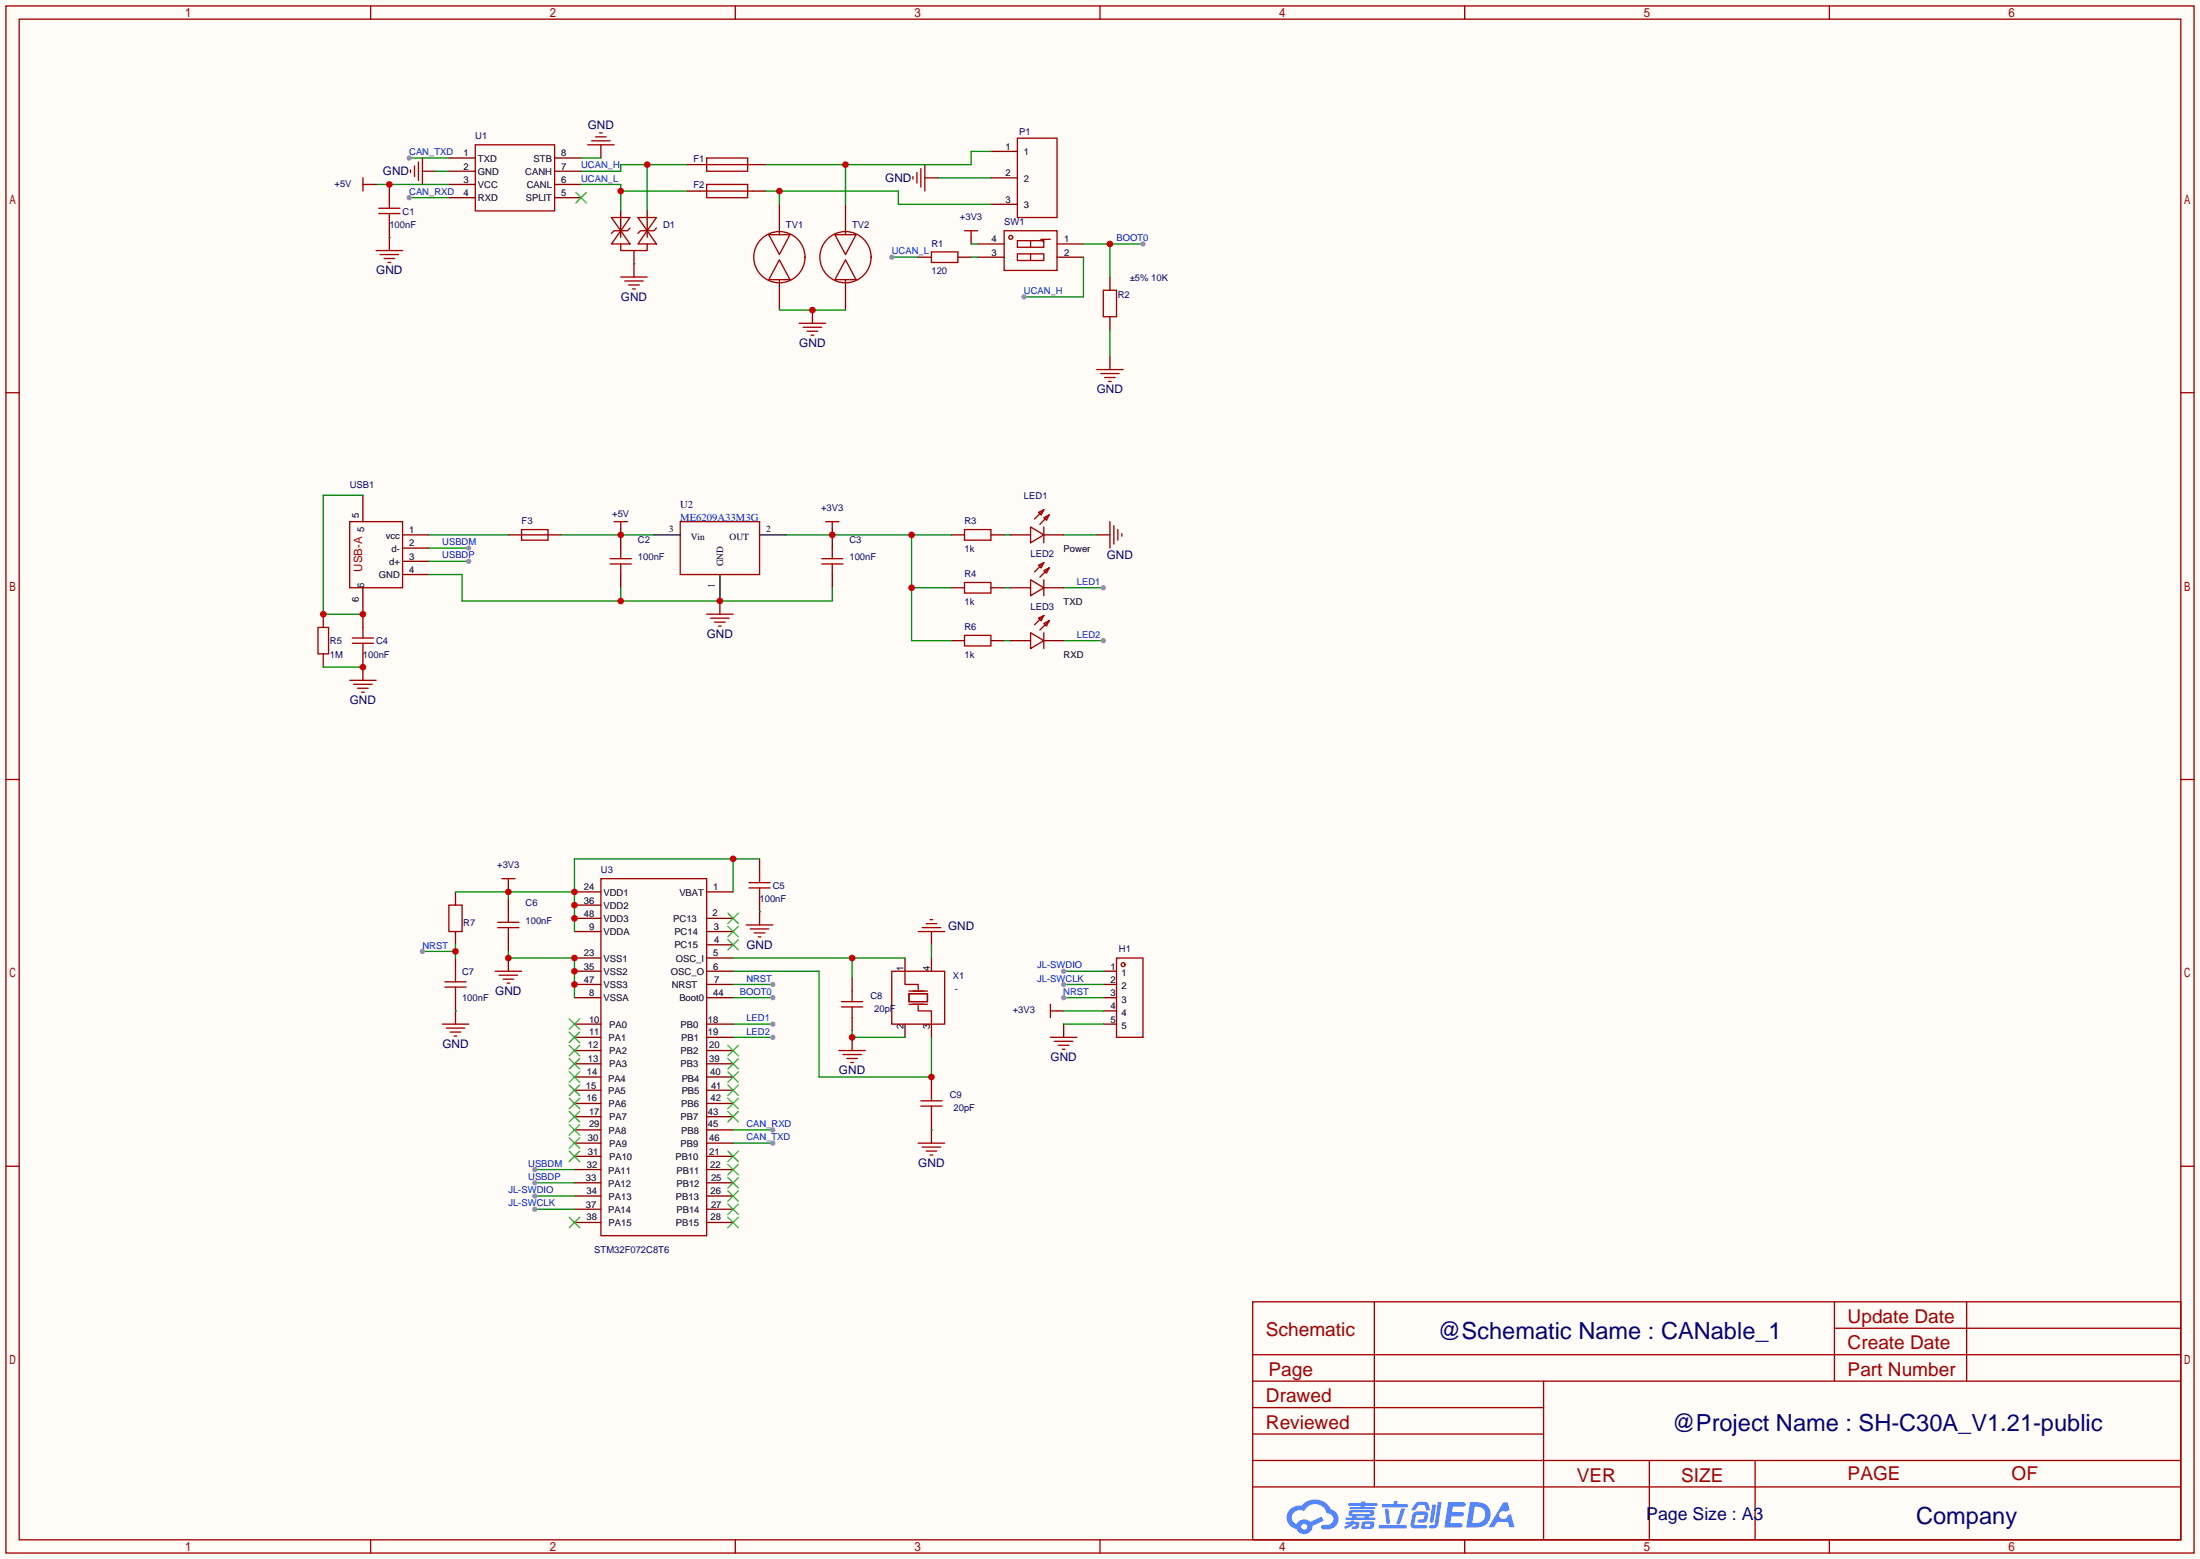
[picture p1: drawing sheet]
<svg xmlns="http://www.w3.org/2000/svg" width="423mm" height="299mm" viewBox="0 0 423 299" stroke-linecap="round" stroke-linejoin="round" font-family="sans-serif">
<path d="M0 0h422.7v299.5h-422.7z" fill="#fffcf7"/>
<g fill="none" stroke="#a10000" stroke-width=".25">
<path d="M1.1 1.1h420.4v297.2h-420.4zM3.7 3.7h415.3v292.1h-415.3zM71.2 1.1v2.6M141.3 1.1v2.6M211.3 1.1v2.6M281.4 1.1v2.6M351.5 1.1v2.6M1.1 75.4h2.6M419 75.4h2.5M1.1 149.7h2.6M419 149.7h2.5M1.1 224h2.6"/>
<path d="M419 224h2.5M240.7 250.1h178.3v45.7h-178.3zM264 250.1v35.5M352.4 250.1v15.2M352.4 255.1h66.6M377.8 250.1v15.2M240.7 270.4h55.8M240.7 265.3h178.3M240.7 275.5h55.8M240.7 260.2h178.3M296.5 265.3v30.5M71.2 295.8v2.5"/>
<path d="M141.3 295.8v2.5M211.3 295.8v2.5M240.7 285.6h178.3M240.7 280.5h178.3M281.4 295.8v2.5M316.9 280.5v15.3M337.2 280.5v15.3M351.5 295.8v2.5"/>
</g>
<g fill="#5487ff">
<path d="M278.2 288.5h2.2a.97 .97 0 0 1 1.2 .5 .53 .53 0 0 1-.7 .4h-1.8l-.1 1h1.8a.43 .43 0 0 1 .4 .5 .43 .43 0 0 1-.4 .4h-2l-.2 1.3h1.7a.45 .45 0 0 1 .6 .2 .45 .45 0 0 1-.1 .6h-3.3z"/>
<path d="M288.8 288.6h.8l.4 1.4-.7 .4a.82 .82 0 0 0-1.1 .1 .82 .82 0 0 0 0 1.2 .82 .82 0 0 0 1.2-.1l.3-.5 .6-.3 .7 2.6h-1l-.3-1h-2.1l-.6 1h-1z"/>
<path d="M275.2 289h.7l-.5 3.2a.36 .36 0 0 1-.4 .3 .36 .36 0 0 1-.3-.3z"/>
<path d="M276.2 288.5h.7l-.6 4.3a1.13 1.13 0 0 1-1.7 .6l.1-.4 .8-.1 .1-.1z"/>
<path d="M271.9 288.8l.6-.3h1.1a.77 .77 0 0 1 .8 .5l.3 1-.1 .1h-.6l-.3-.9-.2-.1h-1l-.7 1h-.6v-.2z"/>
<path d="M271.5 290.7l.5-.4h1.7a.66 .66 0 0 1 .6 1l-.1 .4a.81 .81 0 0 1-.9 .8h-.6a.32 .32 0 0 1-.3-.4 .32 .32 0 0 1 .3-.2l.8-.1 .2-.8h-1.7l-.3 1.9 2.2 .1a.32 .32 0 0 1 .3 .3 .32 .32 0 0 1-.4 .3h-2.2l-.5-.3-.1-.5z"/>
<path d="M264.9 293h5.1a.33 .33 0 0 1 .3 .3 .33 .33 0 0 1-.4 .3h-4.9l-.1-.1z"/>
<path d="M269.2 289.8h.7l-.6 2a1.04 1.04 0 0 1-.7 1l-.3-.3z"/>
<path d="M266 289.8h.7l.3 2.6a.34 .34 0 0 1-.3 .4 .34 .34 0 0 1-.3-.3z"/>
<path d="M265.5 288.9h2.2l.2-.5h.6l-.1 .5h1.8a.32 .32 0 0 1 .3 .4 .32 .32 0 0 1-.3 .3h-4.5l-.2-.2z"/>
<path d="M258.5 292.3h1l.1-.2h.6l-.1 .2 .9 .1a.82 .82 0 0 1-.6 1.3h-.7v-.5l.7-.1v-.3h-.5l-.4 .4-1.1 .5-.2-.4 1-.5h-.7z"/>
<path d="M259.1 288.8h2.4l.1-.4h.7l-.1 .4h2.2l.3 .2-.3 .2h-2.2l-.1 .3h1.8l.3 .2-.3 .2h-4.5l-.1-.2v-.2h2.1v-.3h-2.2l-.2-.1z"/>
<path d="M282.4 288.5l-.7 4.9h1.7a2.47 2.47 0 0 0 2.8-1.7 2.47 2.47 0 0 0-1.4-3zM283.3 289.4a1.61 1.61 0 0 1 2.1 1.4 1.61 1.61 0 0 1-1.9 1.8h-.7z"/>
<path d="M259.2 290.3a.55 .55 0 0 0-.1 .7 .55 .55 0 0 0 .7 .2l.1 .3h-1.4v.4h5.5l.2-.1-.2-.3h-1.1l.1-.3a.7 .7 0 0 0 .9-.2 .7 .7 0 0 0-.1-.9h-4.1zM259.8 290.5h3.4l.1 .1-.2 .3h-3.2l-.1-.2zM260.6 291.2h1.6l-.1 .3h-1.5z"/>
<path d="M261.7 292.4a1.05 1.05 0 0 0 0 1.2 2.91 2.91 0 0 0 2.1-.1 .98 .98 0 0 0 .1-1.2l-1.7-.1zM262.3 292.7h.8h.2l-.1 .4-.2 .2-.8-.1z"/>
<path d="M247.9 289.9a2.23 2.23 0 0 0-.6 2.3 2.23 2.23 0 0 0 1.8 1.5 1.58 1.58 0 0 0 1.7 1 1.58 1.58 0 0 0 1.3-1.6l2.2-1-.5-.8-2.1 1a1.65 1.65 0 0 0-2.6 .5 1.45 1.45 0 0 1-.8-2 1.45 1.45 0 0 1 2-.6l.3 .1a2.3 2.3 0 0 1 2.3-1.4 2.3 2.3 0 0 1 2 1.8 1.12 1.12 0 0 1 1.3 1 1.12 1.12 0 0 1-1.1 1.2h-.7a.45 .45 0 0 0-.6 .4 .45 .45 0 0 0 .4 .5 2.21 2.21 0 0 0 2.3-.6 2.21 2.21 0 0 0 .5-2.2 2.13 2.13 0 0 0-1.4-1.1 3.3 3.3 0 0 0-5.5-.7l-1.2 .1zM250 293.3a.6 .6 0 0 1 1.2 0 .6 .6 0 0 1-1.2 0z"/>
</g>
<g fill="none" stroke="#a10000" stroke-width=".25">
<path d="M74.8 38v2M91.3 27.8h15.3v12.7h-15.3zM72.8 41h4M72.8 40h4M74.8 41v2.1M178.9 48.4h5.1v2h-5.1zM185.3 44.3h2.5M186.6 44.3v1.3M86.2 173.9h2.6v5h-2.6zM95.6 178.2h4.1M95.6 177.2h4.1M96.4 168.8h2.5"/>
<path d="M97.7 168.8v1.3M97.7 175.1v2.1M97.7 178.2v2M115.4 168.8h20.4v68.6h-20.4zM143.9 170.6h4.1M143.9 169.5h4.1M145.9 167.5v2M145.9 170.6v2M85.5 189.6h4M85.5 188.6h4M87.5 186.6v2M87.5 189.6v2"/>
<path d="M95.1 186.6h5.1M95.9 187.3h3.5M96.6 188.1h2.1M97.4 188.8h.5M161.7 192.4h4M161.7 193.4h4M163.7 190.4v2M163.7 193.4v2.1M171.3 186.6h10.2v10.1h-10.2zM173.9 186.6v2.5h2.5v1M174.6 190.9h3.6v1.5h-3.6zM174.6 190.4h3.6"/>
<path d="M174.6 192.9h3.6M176.4 193.2v1h2.5v2.5M176.9 212.5h4.1M176.9 211.5h4.1M178.9 209.4v2.1M178.9 212.5v2"/>
</g>
<g fill="none" stroke="#870000" stroke-width=".25">
<path d="M74.8 35.4v2.6M86.2 30.4h5.1M86.2 32.9h5.1M86.2 35.4h5.1M86.2 38h5.1M106.6 30.4h5M106.6 32.9h5M106.6 35.4h5M106.6 38h5M74.8 43.1v2.5M176.4 49.4h2.5M184 49.4h2.6"/>
<path d="M186.6 45.6v1.3M87.5 171.3v2.6M87.5 178.9v2.6M97.7 170.1v1.2M97.7 172.6v2.5M110.4 176.4h5M110.4 178.9h5M110.4 171.3h5M110.4 173.9h5M135.8 176.4h5M135.8 178.9h5M135.8 171.3h5"/>
<path d="M145.9 165v2.5M145.9 172.6v2.5M87.5 184v2.6M87.5 191.6v2.6M97.7 180.2v2.6M97.7 184v2.6M110.4 189.1h5M110.4 196.7h5M110.4 199.3h5M110.4 191.6h5M110.4 184h5M110.4 186.6h5"/>
<path d="M135.8 181.5h5M135.8 189.1h5M135.8 196.7h5M135.8 199.3h5M135.8 191.6h5M135.8 184h5M135.8 186.6h5M163.7 187.8v2.6M163.7 195.5v2.5M173.9 184v2.6M173.9 196.7v2.6M178.9 184v2.6"/>
<path d="M178.9 196.7v2.6M110.4 201.8h5M110.4 204.3h5M110.4 206.9h5M110.4 209.4h5M110.4 212h5M110.4 214.5h5M110.4 217h5M110.4 219.6h5M135.8 201.8h5M135.8 204.3h5M135.8 206.9h5"/>
<path d="M135.8 209.4h5M135.8 212h5M135.8 214.5h5M135.8 217h5M135.8 219.6h5M178.9 206.9v2.5M178.9 214.5v2.5M110.4 222.1h5M110.4 224.7h5M110.4 227.2h5M110.4 229.7h5M110.4 232.3h5"/>
<path d="M110.4 234.8h5M135.8 222.1h5M135.8 224.7h5M135.8 227.2h5M135.8 229.7h5M135.8 232.3h5M135.8 234.8h5"/>
</g>
<g fill="none" stroke="#3c3" stroke-width=".25">
<path d="M110.6 37l2 2M112.6 37l-2 2M139.8 175.4l2.1 2M139.8 177.9l2.1 2.1M141.9 175.4l-2.1 2M141.9 177.9l-2.1 2.1M109.3 195.7l2.1 2M109.3 198.2l2.1 2.1M111.4 195.7l-2.1 2M111.4 198.2l-2.1 2.1M139.8 180.5l2.1 2M141.9 180.5l-2.1 2"/>
<path d="M109.3 200.8l2.1 2M109.3 203.3l2.1 2.1M109.3 205.9l2.1 2M109.3 208.4l2.1 2M109.3 210.9l2.1 2.1M109.3 213.5l2.1 2M109.3 216l2.1 2.1M109.3 218.6l2.1 2M111.4 208.4l-2.1 2M111.4 210.9l-2.1 2.1M111.4 200.8l-2.1 2M111.4 203.3l-2.1 2.1"/>
<path d="M111.4 205.9l-2.1 2M111.4 213.5l-2.1 2M111.4 216l-2.1 2.1M111.4 218.6l-2.1 2M139.8 200.8l2.1 2M139.8 203.3l2.1 2.1M139.8 205.9l2.1 2M139.8 208.4l2.1 2M139.8 210.9l2.1 2.1M139.8 213.5l2.1 2M141.9 203.3l-2.1 2.1M141.9 200.8l-2.1 2"/>
<path d="M141.9 205.9l-2.1 2M141.9 208.4l-2.1 2M141.9 210.9l-2.1 2.1M141.9 213.5l-2.1 2M109.3 221.1l2.1 2M109.3 233.8l2.1 2M111.4 221.1l-2.1 2M111.4 233.8l-2.1 2M139.8 221.1l2.1 2M139.8 223.6l2.1 2.1M139.8 226.2l2.1 2M139.8 228.7l2.1 2.1"/>
<path d="M139.8 231.3l2.1 2M139.8 233.8l2.1 2M141.9 221.1l-2.1 2M141.9 223.6l-2.1 2.1M141.9 226.2l-2.1 2M141.9 228.7l-2.1 2.1M141.9 231.3l-2.1 2M141.9 233.8l-2.1 2"/>
</g>
<path d="M97.7 182.8v1.2h12.7v7.6" fill="none" stroke="#008700" stroke-width=".25"/>
<g fill="#c00">
<circle cx="97.7" cy="184" r=".63"/>
<circle cx="110.4" cy="184" r=".63"/>
<circle cx="110.4" cy="189.1" r=".63"/>
<circle cx="110.4" cy="186.6" r=".63"/>
</g>
<path d="M72.3 35.4h13.9" fill="none" stroke="#008700" stroke-width=".25"/>
<circle cx="74.8" cy="35.4" r=".63" fill="#c00"/>
<path d="M178.9 178.9v2.6M178.9 217v2.6" fill="none" stroke="#870000" stroke-width=".25"/>
<path d="M176.4 178.9h5.1M177.2 178.2h3.5M177.9 177.4h2.1M178.7 176.7h.5M176.4 219.6h5.1M177.2 220.3h3.5M177.9 221.1h2.1M178.7 221.9h.5" fill="none" stroke="#a10000" stroke-width=".25"/>
<path d="M140.8 189.1h7.7" fill="none" stroke="#008700" stroke-width=".25"/>
<circle cx="148.5" cy="189.1" r=".51" fill="#999"/>
<path d="M87.5 194.2v2.5" fill="none" stroke="#870000" stroke-width=".25"/>
<path d="M85 196.7h5M85.7 197.5h3.6M86.5 198.2h2M87.2 199h.6" fill="none" stroke="#a10000" stroke-width=".25"/>
<path d="M81.2 182.8h6.3M87.5 194.2h.1M87.5 181.5v2.5" fill="none" stroke="#008700" stroke-width=".25"/>
<circle cx="87.5" cy="182.8" r=".63" fill="#c00"/>
<circle cx="81.2" cy="182.8" r=".51" fill="#999"/>
<path d="M115.4 27.8v2.6M177.7 34.2h2.5" fill="none" stroke="#870000" stroke-width=".25"/>
<path d="M112.9 27.8h5.1M113.7 27.1h3.5M114.4 26.3h2.1M115.2 25.5h.5M175.4 33.9v.5M176.1 33.1v2.1M176.9 32.4v3.5M177.7 31.6v5.1" fill="none" stroke="#a10000" stroke-width=".25"/>
<path d="M78.6 30.4h7.6M111.6 30.4h3.8" fill="none" stroke="#008700" stroke-width=".25"/>
<circle cx="78.6" cy="30.4" r=".51" fill="#999"/>
<path d="M78.6 38h7.6" fill="none" stroke="#008700" stroke-width=".25"/>
<circle cx="78.6" cy="38" r=".51" fill="#999"/>
<path d="M71 35.4h1.3M81.2 32.9h2.5M74.8 45.6v2.5" fill="none" stroke="#870000" stroke-width=".25"/>
<path d="M69.7 34.2v2.5M69.7 35.4h1.3M78.9 32.6v.5M79.6 31.9v2M80.4 31.1v3.6M81.2 30.4v5M72.3 48.1h5M73 48.9h3.6M73.8 49.7h2M74.5 50.4h.6" fill="none" stroke="#a10000" stroke-width=".25"/>
<path d="M83.7 32.9h2.5M74.8 45.6h.1M87.5 171.3h22.9M97.7 171.3v1.3M140.8 165v6.3M145.9 165h-35.5v13.9" fill="none" stroke="#008700" stroke-width=".25"/>
<g fill="#c00">
<circle cx="110.4" cy="171.3" r=".63"/>
<circle cx="97.7" cy="171.3" r=".63"/>
<circle cx="110.4" cy="173.9" r=".63"/>
<circle cx="110.4" cy="176.4" r=".63"/>
<circle cx="140.8" cy="165" r=".63"/>
</g>
<path d="M145.9 175.1v2.6" fill="none" stroke="#870000" stroke-width=".25"/>
<path d="M143.4 177.7h5.1M144.1 178.4h3.6M144.9 179.2h2M145.7 180h.5" fill="none" stroke="#a10000" stroke-width=".25"/>
<path d="M145.9 175.1h.1M140.8 191.6h7.7" fill="none" stroke="#008700" stroke-width=".25"/>
<circle cx="148.5" cy="191.6" r=".51" fill="#999"/>
<path d="M132 31.6h2.5M132 36.7h2.5M144.7 31.6h2.5M144.7 36.7h2.5M119.3 40.5v5.1M121.8 48.1v2.6M124.3 40.5v5.1" fill="none" stroke="#870000" stroke-width=".25"/>
<path d="M134.5 31.6h10.2M134.5 36.7h10.2M135.8 30.4h7.8v2.5h-7.8zM135.8 35.4h7.8v2.6h-7.8zM117.5 41.8h3.5l-1.7 2.5zM119.3 44.3l1.7 2.6h-3.5zM119.3 46.9v1.2h5v-1.2M121 43.8l-.5 .5h-2.5l-.5 .5M122.6 41.8h3.5l-1.8 2.5zM124.3 44.3l1.8 2.6h-3.5zM126.1 43.8l-.5 .5h-2.5l-.5 .5" fill="none" stroke="#a10000" stroke-width=".25"/>
<path d="M111.6 35.4h7.7v5.1M119.3 36.7h12.7" fill="none" stroke="#008700" stroke-width=".25"/>
<circle cx="119.3" cy="36.7" r=".63" fill="#c00"/>
<path d="M124.3 31.6v8.9M132 31.6h-12.7v1.3h-7.7" fill="none" stroke="#008700" stroke-width=".25"/>
<circle cx="124.3" cy="31.6" r=".63" fill="#c00"/>
<g fill="none" stroke="#870000" stroke-width=".25">
<path d="M149.7 39.2v5.1M162.4 39.2v5.1M121.8 50.7v2.5M149.7 54.5v5.1M162.4 54.5v5.1M213.2 53.2v2.6M213.2 60.8v2.6M97.7 102.7h2.5M105.3 102.7h2.5M119.3 101.5v3.8M119.3 110.4v2.5M138.3 115.4v2.6"/>
<path d="M159.9 101.5v3.8M159.9 110.4v2.5M182.8 102.7h2.5M182.8 112.9h2.5M190.4 102.7h2.5M190.4 112.9h2.5M210.7 102.7h2.5M182.8 123.1h2.5M190.4 123.1h2.5M203.1 194.2h1.2"/>
</g>
<g fill="none" stroke="#a10000" stroke-width=".25">
<path d="M119.3 53.2h5M120 54h3.6M120.8 54.7h2M121.5 55.5h.5M147.7 45.1h4.1l-2.1 3.8zM149.7 49.9l2.1 3.8h-4.1zM149.7 44.6v.5M149.7 53.7v.5M160.4 45.1h4.1l-2.1 3.8zM162.4 49.9l2.1 3.8h-4.1zM162.4 44.6v.5M162.4 53.7v.5"/>
<path d="M212 55.8h2.5v5h-2.5zM100.2 101.7h5.1v2.1h-5.1zM100.2 102.7h5.1M117.2 108.3h4.1M117.2 107.3h4.1M118 100.2h2.5M119.3 100.2v1.3M119.3 105.3v2M119.3 108.3v2.1M130.7 100.2h15.2v10.2h-15.2zM135.8 118h5M136.5 118.7h3.6"/>
<path d="M137.3 119.5h2M157.9 108.3h4M157.9 107.3h4M158.6 100.2h2.6M159.9 100.2v1.3M159.9 105.3v2M159.9 108.3v2.1M185.3 101.7h5.1v2.1h-5.1zM185.3 111.9h5.1v2h-5.1zM213.2 100.2v5.1M214 101v3.5M214.8 101.7v2.1"/>
<path d="M215.5 102.5v.5M138 120.3h.6M185.3 122h5.1v2.1h-5.1zM201.8 192.9v2.6M201.8 194.2h1.3"/>
<circle cx="149.7" cy="49.4" r="4.9"/>
<circle cx="162.4" cy="49.4" r="4.9"/>
</g>
<path d="M121.8 50.7h.1M107.8 102.7h17.8" fill="none" stroke="#008700" stroke-width=".25"/>
<path d="M125.6 102.7h5.1M138.3 110.4v5M145.9 102.7h5.1" fill="none" stroke="#000" stroke-width=".25"/>
<circle cx="119.3" cy="102.7" r=".63" fill="#c00"/>
<path d="M149.7 59.6h12.7M192.9 102.7h1.3M192.9 112.9h1.3M204.3 102.7h6.4M192.9 123.1h1.3" fill="none" stroke="#008700" stroke-width=".25"/>
<path d="M156.1 59.6v2.5" fill="none" stroke="#870000" stroke-width=".25"/>
<path d="M153.5 62.1h5.1M154.3 62.9h3.6M155.1 63.6h2M155.8 64.4h.5" fill="none" stroke="#a10000" stroke-width=".25"/>
<circle cx="156.1" cy="59.6" r=".63" fill="#c00"/>
<g fill="none" stroke="#a10000" stroke-width=".25">
<path d="M192.9 44.3h10.2v7.6h-10.2zM195.5 48.8h5v1.2h-5zM195.5 46.2h5v1.3h-5zM198 46.2v1.3M198 48.8v1.2"/>
<circle cx="194.2" cy="45.6" r=".38"/>
</g>
<path d="M187.8 46.9h5.1M187.8 49.4h5.1M203.1 46.9h5.1M203.1 49.4h5.1" fill="none" stroke="#870000" stroke-width=".25"/>
<path d="M151 102.7h31.8M175.1 102.7v20.4h7.7M175.1 112.9h7.7" fill="none" stroke="#008700" stroke-width=".25"/>
<g fill="#c00">
<circle cx="159.9" cy="102.7" r=".63"/>
<circle cx="175.1" cy="102.7" r=".63"/>
<circle cx="175.1" cy="112.9" r=".63"/>
</g>
<path d="M213.2 68.5v2.5M69.7 95.1v5.1M69.7 112.9v5.1M77.3 110.4h5.1M77.3 107.8h5.1M77.3 105.3h5.1M77.3 102.7h5.1" fill="none" stroke="#870000" stroke-width=".25"/>
<path d="M210.7 71h5.1M211.5 71.8h3.5M212.2 72.5h2M213 73.3h.5M67.2 100.2h10.1v12.7h-10.1z" fill="none" stroke="#a10000" stroke-width=".25"/>
<path d="M213.2 63.4v5.1M82.4 110.4h6.4v5h71.1v-2.5M119.3 112.9v2.5" fill="none" stroke="#008700" stroke-width=".25"/>
<g fill="#c00">
<circle cx="138.3" cy="115.4" r=".63"/>
<circle cx="119.3" cy="115.4" r=".63"/>
</g>
<path d="M69.7 95.1h-7.6v22.9h7.6M82.4 102.7h15.3" fill="none" stroke="#008700" stroke-width=".25"/>
<path d="M69.7 118v2.5M69.7 125.6v2.5" fill="none" stroke="#870000" stroke-width=".25"/>
<circle cx="69.7" cy="118" r=".63" fill="#c00"/>
<path d="M61.1 120.5h2v5.1h-2zM67.7 123.6h4.1M67.7 122.6h4.1M69.7 120.5v2.1M69.7 123.6v2" fill="none" stroke="#a10000" stroke-width=".25"/>
<path d="M62.1 118v2.5" fill="none" stroke="#870000" stroke-width=".25"/>
<circle cx="62.1" cy="118" r=".63" fill="#c00"/>
<path d="M62.1 125.6v2.5M69.7 128.1v2.6" fill="none" stroke="#870000" stroke-width=".25"/>
<path d="M67.2 130.7h5.1M67.9 131.4h3.6M68.7 132.2h2M69.5 133h.5" fill="none" stroke="#a10000" stroke-width=".25"/>
<path d="M62.1 128.1h7.6" fill="none" stroke="#008700" stroke-width=".25"/>
<circle cx="69.7" cy="128.1" r=".63" fill="#c00"/>
<g fill="none" stroke="#a10000" stroke-width=".25">
<path d="M214.5 184h5.1v15.3h-5.1z"/>
<circle cx="215.8" cy="185.3" r=".38"/>
</g>
<path d="M212 186.6h2.5M212 189.1h2.5M212 191.6h2.5M212 194.2h2.5M212 196.7h2.5" fill="none" stroke="#870000" stroke-width=".25"/>
<path d="M102.7 229.7h7.7" fill="none" stroke="#008700" stroke-width=".25"/>
<circle cx="102.7" cy="229.7" r=".51" fill="#999"/>
<path d="M204.3 186.6h7.7" fill="none" stroke="#008700" stroke-width=".25"/>
<circle cx="204.3" cy="186.6" r=".51" fill="#999"/>
<path d="M204.3 189.1h7.7" fill="none" stroke="#008700" stroke-width=".25"/>
<circle cx="204.3" cy="189.1" r=".51" fill="#999"/>
<path d="M102.7 232.3h7.7" fill="none" stroke="#008700" stroke-width=".25"/>
<circle cx="102.7" cy="232.3" r=".51" fill="#999"/>
<path d="M204.3 191.6h7.7" fill="none" stroke="#008700" stroke-width=".25"/>
<circle cx="204.3" cy="191.6" r=".51" fill="#999"/>
<path d="M204.3 194.2h7.7M204.3 196.7h7.7M140.8 217h7.7" fill="none" stroke="#008700" stroke-width=".25"/>
<path d="M190.4 29.1h5.1M190.4 34.2h5.1M190.4 39.2h5.1M204.3 196.7v2.6" fill="none" stroke="#870000" stroke-width=".25"/>
<path d="M195.5 26.5h7.6v15.3h-7.6zM201.8 199.3h5.1M202.6 200h3.5M203.3 200.8h2.1M204.1 201.5h.5" fill="none" stroke="#a10000" stroke-width=".25"/>
<circle cx="148.5" cy="217" r=".51" fill="#999"/>
<path d="M140.8 219.6h7.7" fill="none" stroke="#008700" stroke-width=".25"/>
<circle cx="148.5" cy="219.6" r=".51" fill="#999"/>
<path d="M82.4 107.8h7.6" fill="none" stroke="#008700" stroke-width=".25"/>
<circle cx="90" cy="107.8" r=".51" fill="#999"/>
<path d="M82.4 105.3h7.6" fill="none" stroke="#008700" stroke-width=".25"/>
<circle cx="90" cy="105.3" r=".51" fill="#999"/>
<path d="M102.7 224.7h7.7" fill="none" stroke="#008700" stroke-width=".25"/>
<circle cx="102.7" cy="224.7" r=".51" fill="#999"/>
<path d="M102.7 227.2h7.7" fill="none" stroke="#008700" stroke-width=".25"/>
<circle cx="102.7" cy="227.2" r=".51" fill="#999"/>
<path d="M204.3 112.9h7.7" fill="none" stroke="#008700" stroke-width=".25"/>
<circle cx="212" cy="112.9" r=".51" fill="#999"/>
<path d="M204.3 123.1h7.7" fill="none" stroke="#008700" stroke-width=".25"/>
<circle cx="212" cy="123.1" r=".51" fill="#999"/>
<path d="M140.8 196.7h7.7" fill="none" stroke="#008700" stroke-width=".25"/>
<circle cx="148.5" cy="196.7" r=".51" fill="#999"/>
<path d="M140.8 199.3h7.7" fill="none" stroke="#008700" stroke-width=".25"/>
<circle cx="148.5" cy="199.3" r=".51" fill="#999"/>
<path d="M140.8 186.6h16.6v20.3h21.5v-7.6" fill="none" stroke="#008700" stroke-width=".25"/>
<circle cx="178.9" cy="206.9" r=".63" fill="#c00"/>
<path d="M140.8 184h33.1M163.7 184v3.8" fill="none" stroke="#008700" stroke-width=".25"/>
<circle cx="163.7" cy="184" r=".63" fill="#c00"/>
<path d="M163.7 198v1.3h10.2M178.9 181.5v2.5M178.9 217h.1" fill="none" stroke="#008700" stroke-width=".25"/>
<path d="M163.7 199.3v2.5" fill="none" stroke="#870000" stroke-width=".25"/>
<path d="M161.2 201.8h5M161.9 202.6h3.6M162.7 203.3h2M163.4 204.1h.6" fill="none" stroke="#a10000" stroke-width=".25"/>
<circle cx="163.7" cy="199.3" r=".63" fill="#c00"/>
<path d="M180.2 34.2h10.2M171.3 49.4h5.1" fill="none" stroke="#008700" stroke-width=".25"/>
<circle cx="171.3" cy="49.4" r=".51" fill="#999"/>
<path d="M147.2 36.7h25.4v2.5h17.8M149.7 36.7v2.5" fill="none" stroke="#008700" stroke-width=".25"/>
<circle cx="149.7" cy="36.7" r=".63" fill="#c00"/>
<path d="M208.2 46.9h11.4M213.2 46.9v6.3" fill="none" stroke="#008700" stroke-width=".25"/>
<circle cx="213.2" cy="46.9" r=".63" fill="#c00"/>
<circle cx="219.6" cy="46.9" r=".51" fill="#999"/>
<path d="M162.4 31.6v7.6M190.4 29.1h-3.8v2.5h-39.4M186.6 46.9h1.2" fill="none" stroke="#008700" stroke-width=".25"/>
<circle cx="162.4" cy="31.6" r=".63" fill="#c00"/>
<path d="M194.2 102.7h3.8M194.2 112.9h3.8M200.5 102.7h3.8M200.5 112.9h3.8M194.2 123.1h3.8M200.5 123.1h3.8" fill="none" stroke="#870000" stroke-width=".25"/>
<g fill="none" stroke="#a10000" stroke-width=".25">
<path d="M199.5 98.4l1-.5-.5 1zM200.5 99.4l1-.5-.5 1zM200.5 97.9l-1.7 1.8M201.5 98.9l-1.7 1.8M198 101.2l2.5 1.5-2.5 1.6zM198 111.4l2.5 1.5-2.5 1.5zM199.5 108.6l1-.5-.5 1zM199.5 118.7l1-.5-.5 1.1zM200.5 109.6l1-.5-.5 1zM200.5 119.8l1-.5-.5 1zM200.5 101.2v3.1M200.5 111.4v3"/>
<path d="M200.5 108.1l-1.7 1.8M200.5 118.2l-1.7 1.8M201.5 109.1l-1.7 1.8M201.5 119.3l-1.7 1.7M198 121.5l2.5 1.6-2.5 1.5zM200.5 121.5v3.1"/>
</g>
<path d="M208.2 49.4v7.6h-11.5" fill="none" stroke="#008700" stroke-width=".25"/>
<circle cx="196.7" cy="57" r=".51" fill="#999"/>
<path d="M186.6 49.4h1.2" fill="none" stroke="#008700" stroke-width=".25"/>
<g font-size="4.5" fill="#000080">
<text x="276.2" y="257.1">@Schematic Name : CANable_1</text>
<text x="321.2" y="274.9">@Project Name : SH-C30A_V1.21-public</text>
<text x="368.1" y="292.7">Company</text>
</g>
<g font-size="3.7" fill="#a00000">
<text x="243.2" y="256.7">Schematic</text>
<text x="355" y="254.1">Update Date</text>
<text x="355" y="259.2">Create Date</text>
<text x="243.2" y="269.4">Drawed</text>
<text x="243.7" y="264.3">Page</text>
<text x="355" y="264.3">Part Number</text>
<text x="243.2" y="274.4">Reviewed</text>
<text x="302.9" y="284.6">VER</text>
<text x="323" y="284.6">SIZE</text>
<text x="355" y="284.3">PAGE</text>
<text x="386.5" y="284.3">OF</text>
</g>
<text font-size="3.4" fill="#000080" x="316.3" y="292.1">Page Size : A3</text>
<text font-size="2.8" fill="#a00000" x="201.9" y="46.8" transform="rotate(-90 201.9 46.8)">1</text>
<g font-size="2.3" fill="#000080">
<text x="112.9" y="24.7">GND</text>
<text x="73.6" y="33.6">GND</text>
<text x="170.1" y="34.9">GND</text>
<text x="72.3" y="52.7">GND</text>
<text x="119.3" y="57.7">GND</text>
<text x="153.6" y="66.6">GND</text>
<text x="210.7" y="75.5">GND</text>
<text x="212.6" y="107.3">GND</text>
<text x="135.8" y="122.5">GND</text>
<text x="67.2" y="135.2">GND</text>
<text x="182.1" y="178.6">GND</text>
<text x="143.4" y="182.2">GND</text>
<text x="95.1" y="191.1">GND</text>
<text x="85" y="201.3">GND</text>
<text x="201.8" y="203.8">GND</text>
<text x="161.2" y="206.3">GND</text>
<text x="176.4" y="224.1">GND</text>
</g>
<text font-size="2.2" fill="#a00000" x="69.6" y="109.8" transform="rotate(-90 69.6 109.8)">USB-A</text>
<text font-size="2" fill="#000080" x="130.7" y="97.6">U2</text>
<text font-size="2" fill="#00f" x="130.7" y="100.1">ME6209A33M3G</text>
<g font-size="1.8" fill="#00f">
<text x="78.6" y="29.8">CAN_TXD</text>
<text x="111.6" y="34.9">UCAN_L</text>
<text x="111.6" y="32.3">UCAN_H</text>
<text x="78.6" y="37.4">CAN_RXD</text>
<text x="214.5" y="46.3">BOOT0</text>
<text x="171.3" y="48.9">UCAN_L</text>
<text x="196.7" y="56.5">UCAN_H</text>
<text x="85" y="107.3">USBDP</text>
<text x="85" y="104.7">USBDM</text>
<text x="206.9" y="112.4">LED1</text>
<text x="206.9" y="122.5">LED2</text>
<text x="81.2" y="182.2">NRST</text>
<text x="142.1" y="191.1">BOOT0</text>
<text x="143.4" y="188.6">NRST</text>
<text x="199.3" y="186">JL-SWDIO</text>
<text x="199.3" y="188.6">JL-SWCLK</text>
<text x="204.3" y="191.1">NRST</text>
<text x="143.4" y="196.2">LED1</text>
<text x="143.4" y="198.7">LED2</text>
<text x="143.4" y="216.5">CAN_RXD</text>
<text x="143.4" y="219">CAN_TXD</text>
<text x="101.5" y="224.1">USBDM</text>
<text x="101.5" y="226.7">USBDP</text>
<text x="97.7" y="229.2">JL-SWDIO</text>
<text x="97.7" y="231.7">JL-SWCLK</text>
</g>
<g font-size="1.8" fill="#000080">
<text x="91.3" y="26.8">U1</text>
<text x="195.8" y="26">P1</text>
<text x="64.3" y="35.9">+5V</text>
<text x="133.2" y="31.1">F1</text>
<text x="77.3" y="41.2">C1</text>
<text x="133.2" y="36.2">F2</text>
<text x="74.8" y="43.8">100nF</text>
<text x="127.4" y="43.8">D1</text>
<text x="151" y="43.8">TV1</text>
<text x="163.7" y="43.8">TV2</text>
<text x="178.9" y="47.3">R1</text>
<text x="184.4" y="42.3">+3V3</text>
<text x="192.9" y="43.3">SW1</text>
<text x="178.9" y="52.7">120</text>
<text x="217" y="53.9">±5% 10K</text>
<text x="214.7" y="57.2">R2</text>
<text x="67.2" y="93.8">USB1</text>
<text x="196.7" y="95.9">LED1</text>
<text x="100.2" y="100.7">F3</text>
<text x="117.6" y="99.4">+5V</text>
<text x="157.7" y="98.1">+3V3</text>
<text x="185.3" y="100.7">R3</text>
<text x="122.6" y="104.2">C2</text>
<text x="122.6" y="107.6">100nF</text>
<text x="163.2" y="104.2">C3</text>
<text x="163.2" y="107.6">100nF</text>
<text x="185.3" y="106">1k</text>
<text x="198" y="107">LED2</text>
<text x="185.3" y="110.8">R4</text>
<text x="185.3" y="116.2">1k</text>
<text x="198" y="117.2">LED3</text>
<text x="63.4" y="123.8">R5</text>
<text x="72.3" y="123.8">C4</text>
<text x="185.3" y="121">R6</text>
<text x="63.4" y="126.3">1M</text>
<text x="69.7" y="126.3">100nF</text>
<text x="185.3" y="126.3">1k</text>
<text x="95.5" y="166.7">+3V3</text>
<text x="115.4" y="167.7">U3</text>
<text x="145.9" y="173.3">100nF</text>
<text x="148.5" y="170.8">C5</text>
<text x="89" y="177.9">R7</text>
<text x="101" y="174.1">C6</text>
<text x="101" y="177.4">100nF</text>
<text x="215" y="182.9">H1</text>
<text x="88.8" y="187.3">C7</text>
<text x="167.2" y="191.8">C8</text>
<text x="183.1" y="188.1">X1</text>
<text x="183.4" y="190.6">-</text>
<text x="88.8" y="192.4">100nF</text>
<text x="168" y="194.4">20pF</text>
<text x="194.6" y="194.7">+3V3</text>
<text x="182.5" y="210.9">C9</text>
<text x="183.2" y="213.5">20pF</text>
<text x="114.2" y="240.6">STM32F072C8T6</text>
</g>
<g font-size="1.8">
<text x="193.2" y="28.8">1</text>
<text x="196.7" y="29.8">1</text>
<text x="89" y="30">1</text>
<text x="89" y="32.6">2</text>
<text x="89" y="35.1">3</text>
<text x="91.8" y="31.1">TXD</text>
<text x="91.8" y="33.6">GND</text>
<text x="100.9" y="33.6">CANH</text>
<text x="102.5" y="31.1">STB</text>
<text x="107.8" y="35.1">6</text>
<text x="107.8" y="32.6">7</text>
<text x="107.8" y="30">8</text>
<text x="193.2" y="33.9">2</text>
<text x="196.7" y="34.9">2</text>
<text x="89" y="37.7">4</text>
<text x="91.8" y="36.1">VCC</text>
<text x="91.8" y="38.7">RXD</text>
<text x="101" y="38.7">SPLIT</text>
<text x="101.2" y="36.1">CANL</text>
<text x="107.8" y="37.7">5</text>
<text x="193.2" y="38.9">3</text>
<text x="196.7" y="39.9">3</text>
<text x="190.5" y="46.6">4</text>
<text x="204.5" y="46.6">1</text>
<text x="190.5" y="49.1">3</text>
<text x="204.5" y="49.1">2</text>
<text x="68.9" y="99.4" transform="rotate(-90 68.9 99.4)">5</text>
<text x="69.9" y="102.2" transform="rotate(-90 69.9 102.2)">5</text>
<text x="74.1" y="103.4">vcc</text>
<text x="75.2" y="106">d-</text>
<text x="78.6" y="107.5">3</text>
<text x="78.6" y="105">2</text>
<text x="78.6" y="102.4">1</text>
<text x="128.5" y="102.1">3</text>
<text x="132.7" y="103.8">Vin</text>
<text x="140.2" y="103.8">OUT</text>
<text x="147.2" y="102.1">2</text>
<text x="204.3" y="106">Power</text>
<text x="69.9" y="112.9" transform="rotate(-90 69.9 112.9)">6</text>
<text x="72.8" y="111.1">GND</text>
<text x="74.8" y="108.5">d+</text>
<text x="78.6" y="110.1">4</text>
<text x="137.3" y="113" transform="rotate(-90 137.3 113)">1</text>
<text x="138.9" y="108.8" transform="rotate(-90 138.9 108.8)">GND</text>
<text x="68.9" y="115.7" transform="rotate(-90 68.9 115.7)">6</text>
<text x="204.3" y="116.2">TXD</text>
<text x="204.3" y="126.3">RXD</text>
<text x="112.2" y="171">24</text>
<text x="112.2" y="173.6">36</text>
<text x="116" y="172">VDD1</text>
<text x="130.5" y="172">VBAT</text>
<text x="137" y="171">1</text>
<text x="112.2" y="176.1">48</text>
<text x="113.2" y="178.6">9</text>
<text x="116" y="174.6">VDD2</text>
<text x="116" y="177.1">VDD3</text>
<text x="116" y="179.6">VDDA</text>
<text x="129.3" y="177.1">PC13</text>
<text x="129.6" y="179.5">PC14</text>
<text x="136.9" y="176">2</text>
<text x="137.1" y="178.6">3</text>
<text x="112.2" y="183.7">23</text>
<text x="116" y="184.7">VSS1</text>
<text x="129.6" y="182.2">PC15</text>
<text x="129.8" y="184.7">OSC_I</text>
<text x="137" y="183.7">5</text>
<text x="137.2" y="181.2">4</text>
<text x="112.2" y="186.3">35</text>
<text x="112.2" y="188.8">47</text>
<text x="113.2" y="191.3">8</text>
<text x="116" y="187.3">VSS2</text>
<text x="116" y="189.8">VSS3</text>
<text x="128.9" y="187.3">OSC_O</text>
<text x="129" y="189.8">NRST</text>
<text x="137" y="191.3">44</text>
<text x="137" y="186.3">6</text>
<text x="137.2" y="188.8">7</text>
<text x="173.6" y="186.6" transform="rotate(-90 173.6 186.6)">1</text>
<text x="178.6" y="186.6" transform="rotate(-90 178.6 186.6)">4</text>
<text x="213.4" y="186.3">1</text>
<text x="213.4" y="188.8">2</text>
<text x="213.4" y="191.3">3</text>
<text x="215.4" y="187.5">1</text>
<text x="215.4" y="190.1">2</text>
<text x="113.2" y="196.4">10</text>
<text x="116" y="192.3">VSSA</text>
<text x="117" y="197.4">PA0</text>
<text x="130.5" y="192.3">Boot0</text>
<text x="130.8" y="197.4">PB0</text>
<text x="136" y="196.4">18</text>
<text x="173.6" y="197.7" transform="rotate(-90 173.6 197.7)">2</text>
<text x="178.6" y="197.7" transform="rotate(-90 178.6 197.7)">3</text>
<text x="213.4" y="193.9">4</text>
<text x="213.4" y="196.4">5</text>
<text x="215.4" y="192.6">3</text>
<text x="215.4" y="195.1">4</text>
<text x="215.4" y="197.7">5</text>
<text x="112.9" y="201.3">12</text>
<text x="113.2" y="198.8">11</text>
<text x="116.9" y="200">PA1</text>
<text x="117" y="202.5">PA2</text>
<text x="130.8" y="202.5">PB2</text>
<text x="130.9" y="200">PB1</text>
<text x="136" y="198.8">19</text>
<text x="136.3" y="201.3">20</text>
<text x="112.6" y="209.1">15</text>
<text x="112.7" y="206.6">14</text>
<text x="112.9" y="204">13</text>
<text x="116.8" y="207.8">PA4</text>
<text x="117" y="205">PA3</text>
<text x="130.8" y="205">PB3</text>
<text x="131" y="207.8">PB4</text>
<text x="136.3" y="204">39</text>
<text x="136.4" y="206.6">40</text>
<text x="136.6" y="209.1">41</text>
<text x="112.7" y="211.5">16</text>
<text x="113.2" y="214.2">17</text>
<text x="116.8" y="210.2">PA5</text>
<text x="116.9" y="212.7">PA6</text>
<text x="117" y="215.2">PA7</text>
<text x="130.8" y="215.2">PB7</text>
<text x="130.9" y="212.7">PB6</text>
<text x="131" y="210.2">PB5</text>
<text x="136" y="214.2">43</text>
<text x="136.5" y="211.5">42</text>
<text x="112.9" y="219.1">30</text>
<text x="112.9" y="221.8">31</text>
<text x="113.2" y="216.6">29</text>
<text x="116.9" y="217.7">PA8</text>
<text x="117" y="220.3">PA9</text>
<text x="130.8" y="220.3">PB9</text>
<text x="130.9" y="217.7">PB8</text>
<text x="136" y="216.6">45</text>
<text x="136.3" y="219.1">46</text>
<text x="136.3" y="221.8">21</text>
<text x="112.6" y="226.9">33</text>
<text x="112.7" y="224.4">32</text>
<text x="116.8" y="225.6">PA11</text>
<text x="117" y="222.8">PA10</text>
<text x="129.8" y="222.8">PB10</text>
<text x="130" y="225.6">PB11</text>
<text x="136.4" y="224.4">22</text>
<text x="136.6" y="226.9">25</text>
<text x="112.6" y="232">37</text>
<text x="112.7" y="229.3">34</text>
<text x="116.8" y="228">PA12</text>
<text x="116.8" y="233.1">PA14</text>
<text x="116.9" y="230.4">PA13</text>
<text x="129.9" y="230.4">PB13</text>
<text x="130" y="228">PB12</text>
<text x="130" y="233.1">PB14</text>
<text x="136.5" y="229.3">26</text>
<text x="136.6" y="232">27</text>
<text x="112.7" y="234.3">38</text>
<text x="116.9" y="235.5">PA15</text>
<text x="129.9" y="235.5">PB15</text>
<text x="136.5" y="234.3">28</text>
</g>
</svg>
